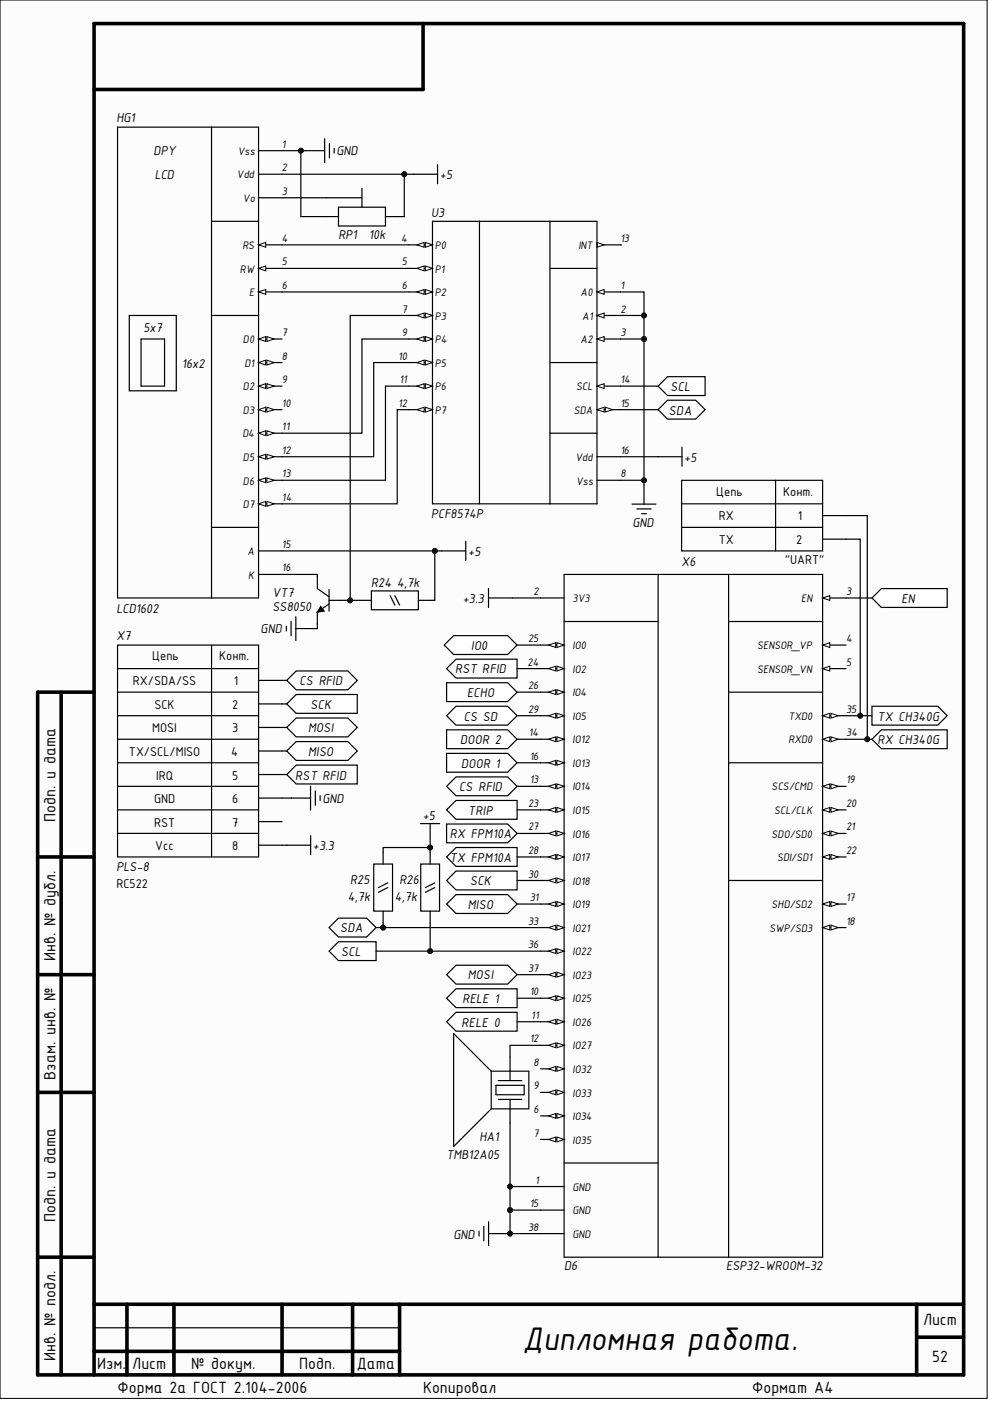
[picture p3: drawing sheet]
<svg xmlns="http://www.w3.org/2000/svg" width="210mm" height="297mm" viewBox="0 0 210 297" stroke-linecap="round" stroke-linejoin="round" font-family="sans-serif">
<path d="M0 0h209.3v296.5h-209.3z" fill-rule="evenodd" fill="#fcfcfc"/>
<path d="M0 0h209.3v296.5h-209.3z" fill="none" stroke="#000" stroke-width=".21"/>
<path d="M0 0h209.3v296.5h-209.3z" fill-rule="evenodd" fill="#fcfcfc"/>
<path d="M0 0h209.3v296.5h-209.3z" fill="none" stroke="#000" stroke-width=".21"/>
<g fill="none" stroke="#000" stroke-width=".76">
<path d="M89.7 5v14h-69.8M13 146.8v144.7M19.9 146.8h-11.9v144.7h196.3v-286.5h-184.4v286.5M8 181.7h11.9M8 206.6h11.9M8 231.6h11.9M8 266.5h11.9M19.9 276.5h184.4M26.9 276.5v15M36.9 276.5v15M59.8 276.5v15M74.8 276.5v15"/>
<path d="M84.7 276.5v15M194.3 276.5v15M19.9 286.5h64.8M194.3 283.5h10"/>
</g>
<path d="M54.8 31.9h5M54.8 36.9h5M54.8 41.9h5M54.8 51.9h5M19.9 281.5h64.8" fill="none" stroke="#000" stroke-width=".25"/>
<path d="M54.8 51.9l1.5-.5v1z" fill="#fbfbfb"/>
<path d="M54.8 51.9l1.5-.5v1z" fill="none" stroke="#000" stroke-width=".21"/>
<path d="M54.8 56.9h5" fill="none" stroke="#000" stroke-width=".25"/>
<path d="M54.8 56.9l1.5-.5v1z" fill="#fbfbfb"/>
<path d="M54.8 56.9l1.5-.5v1z" fill="none" stroke="#000" stroke-width=".21"/>
<path d="M54.8 61.9h5" fill="none" stroke="#000" stroke-width=".25"/>
<path d="M54.8 61.9l1.5-.5v1z" fill="#fbfbfb"/>
<path d="M54.8 61.9l1.5-.5v1z" fill="none" stroke="#000" stroke-width=".21"/>
<path d="M54.8 71.9h5" fill="none" stroke="#000" stroke-width=".25"/>
<path d="M54.8 71.9l1.5-.5v1z" fill="#fbfbfb"/>
<path d="M54.8 71.9l1.5-.5v1z" fill="none" stroke="#000" stroke-width=".21"/>
<path d="M56.6 71.4l1.5 .5-1.5 .5z" fill="#fbfbfb"/>
<path d="M56.6 71.4l1.5 .5-1.5 .5z" fill="none" stroke="#000" stroke-width=".21"/>
<path d="M54.8 76.9h5" fill="none" stroke="#000" stroke-width=".25"/>
<path d="M54.8 76.9l1.5-.5v1z" fill="#fbfbfb"/>
<path d="M54.8 76.9l1.5-.5v1z" fill="none" stroke="#000" stroke-width=".21"/>
<path d="M56.6 76.4l1.5 .5-1.5 .5z" fill="#fbfbfb"/>
<path d="M56.6 76.4l1.5 .5-1.5 .5z" fill="none" stroke="#000" stroke-width=".21"/>
<path d="M54.8 81.9h5" fill="none" stroke="#000" stroke-width=".25"/>
<path d="M54.8 81.9l1.5-.5v1z" fill="#fbfbfb"/>
<path d="M54.8 81.9l1.5-.5v1z" fill="none" stroke="#000" stroke-width=".21"/>
<path d="M56.6 81.4l1.5 .5-1.5 .5z" fill="#fbfbfb"/>
<path d="M56.6 81.4l1.5 .5-1.5 .5z" fill="none" stroke="#000" stroke-width=".21"/>
<path d="M54.8 86.9h5" fill="none" stroke="#000" stroke-width=".25"/>
<path d="M54.8 86.9l1.5-.6v1.1z" fill="#fbfbfb"/>
<path d="M54.8 86.9l1.5-.6v1.1z" fill="none" stroke="#000" stroke-width=".21"/>
<path d="M56.6 86.3l1.5 .6-1.5 .5z" fill="#fbfbfb"/>
<path d="M56.6 86.3l1.5 .6-1.5 .5z" fill="none" stroke="#000" stroke-width=".21"/>
<path d="M54.8 91.8h5" fill="none" stroke="#000" stroke-width=".25"/>
<path d="M54.8 91.8l1.5-.5v1.1z" fill="#fbfbfb"/>
<path d="M54.8 91.8l1.5-.5v1.1z" fill="none" stroke="#000" stroke-width=".21"/>
<path d="M56.6 91.3l1.5 .5-1.5 .6z" fill="#fbfbfb"/>
<path d="M56.6 91.3l1.5 .5-1.5 .6z" fill="none" stroke="#000" stroke-width=".21"/>
<path d="M54.8 96.8h5" fill="none" stroke="#000" stroke-width=".25"/>
<path d="M54.8 96.8l1.5-.5v1z" fill="#fbfbfb"/>
<path d="M54.8 96.8l1.5-.5v1z" fill="none" stroke="#000" stroke-width=".21"/>
<path d="M56.6 96.3l1.5 .5-1.5 .5z" fill="#fbfbfb"/>
<path d="M56.6 96.3l1.5 .5-1.5 .5z" fill="none" stroke="#000" stroke-width=".21"/>
<path d="M54.8 101.8h5" fill="none" stroke="#000" stroke-width=".25"/>
<path d="M54.8 101.8l1.5-.5v1z" fill="#fbfbfb"/>
<path d="M54.8 101.8l1.5-.5v1z" fill="none" stroke="#000" stroke-width=".21"/>
<path d="M56.6 101.3l1.5 .5-1.5 .5z" fill="#fbfbfb"/>
<path d="M56.6 101.3l1.5 .5-1.5 .5z" fill="none" stroke="#000" stroke-width=".21"/>
<path d="M54.8 106.8h5" fill="none" stroke="#000" stroke-width=".25"/>
<path d="M54.8 106.8l1.5-.5v1z" fill="#fbfbfb"/>
<path d="M54.8 106.8l1.5-.5v1z" fill="none" stroke="#000" stroke-width=".21"/>
<path d="M56.6 106.3l1.5 .5-1.5 .5z" fill="#fbfbfb"/>
<path d="M56.6 106.3l1.5 .5-1.5 .5z" fill="none" stroke="#000" stroke-width=".21"/>
<g fill="none" stroke="#000" stroke-width=".25">
<path d="M24.9 27h29.9v99.8h-29.9zM44.9 27v99.8M64.8 31.9h4M68.8 29.4v5.1M69.8 30.4v3.1M70.9 31.4v1.1M76.7 39.9v4M87.7 36.9h5.1M92.8 34.9v4.1M44.9 46.9h9.9M69.3 45.9h2.5M69.3 41.9h7.4"/>
<path d="M71.8 43.9h9.9v4h-9.9zM81.7 45.9h2.5M126.6 51.9h5M27.4 66.9h10v16h-10zM29.9 71.9h5v10h-5zM44.9 66.9h9.9M139.5 96.8h5.1M144.6 94.8v4.1M44.9 111.8h9.9M54.8 116.8h5M134 106.9h5.1M135 107.9h3.1"/>
<path d="M136 108.9h1M136.5 102.8v4.1M54.8 121.8h5"/>
</g>
<path d="M126.6 51.4l1.5 .5-1.5 .5z" fill="#fbfbfb"/>
<path d="M126.6 51.4l1.5 .5-1.5 .5z" fill="none" stroke="#000" stroke-width=".21"/>
<path d="M126.6 61.9h5" fill="none" stroke="#000" stroke-width=".25"/>
<path d="M126.6 61.9l1.5-.5v1z" fill="#fbfbfb"/>
<path d="M126.6 61.9l1.5-.5v1z" fill="none" stroke="#000" stroke-width=".21"/>
<path d="M126.6 66.9h5" fill="none" stroke="#000" stroke-width=".25"/>
<path d="M126.6 66.9l1.5-.5v1z" fill="#fbfbfb"/>
<path d="M126.6 66.9l1.5-.5v1z" fill="none" stroke="#000" stroke-width=".21"/>
<path d="M126.6 71.9h5" fill="none" stroke="#000" stroke-width=".25"/>
<path d="M126.6 71.9l1.5-.5v1z" fill="#fbfbfb"/>
<path d="M126.6 71.9l1.5-.5v1z" fill="none" stroke="#000" stroke-width=".21"/>
<path d="M126.6 81.9h5" fill="none" stroke="#000" stroke-width=".25"/>
<path d="M126.6 81.9l1.5-.5v1z" fill="#fbfbfb"/>
<path d="M126.6 81.9l1.5-.5v1z" fill="none" stroke="#000" stroke-width=".21"/>
<path d="M126.6 86.9h5" fill="none" stroke="#000" stroke-width=".25"/>
<path d="M126.6 86.9l1.5-.6v1.1z" fill="#fbfbfb"/>
<path d="M126.6 86.9l1.5-.6v1.1z" fill="none" stroke="#000" stroke-width=".21"/>
<path d="M128.3 86.3l1.6 .6-1.6 .5z" fill="#fbfbfb"/>
<path d="M128.3 86.3l1.6 .6-1.6 .5z" fill="none" stroke="#000" stroke-width=".21"/>
<path d="M86.7 51.9h5M91.7 46.9h34.9v59.9h-34.9zM101.7 46.9v59.9M116.6 46.9v59.9M116.6 56.9h10M116.6 76.9h10M116.6 91.8h10M126.6 96.8h5M126.6 101.8h5" fill="none" stroke="#000" stroke-width=".25"/>
<path d="M90.2 51.4l1.5 .5-1.5 .5z" fill="#fbfbfb"/>
<path d="M90.2 51.4l1.5 .5-1.5 .5z" fill="none" stroke="#000" stroke-width=".21"/>
<path d="M88.4 51.9l1.5-.5v1z" fill="#fbfbfb"/>
<path d="M88.4 51.9l1.5-.5v1z" fill="none" stroke="#000" stroke-width=".21"/>
<path d="M86.7 61.9h5" fill="none" stroke="#000" stroke-width=".25"/>
<path d="M90.2 61.4l1.5 .5-1.5 .5z" fill="#fbfbfb"/>
<path d="M90.2 61.4l1.5 .5-1.5 .5z" fill="none" stroke="#000" stroke-width=".21"/>
<path d="M88.4 61.9l1.5-.5v1z" fill="#fbfbfb"/>
<path d="M88.4 61.9l1.5-.5v1z" fill="none" stroke="#000" stroke-width=".21"/>
<path d="M86.7 66.9h5" fill="none" stroke="#000" stroke-width=".25"/>
<path d="M90.2 66.4l1.5 .5-1.5 .5z" fill="#fbfbfb"/>
<path d="M90.2 66.4l1.5 .5-1.5 .5z" fill="none" stroke="#000" stroke-width=".21"/>
<path d="M88.4 66.9l1.5-.5v1z" fill="#fbfbfb"/>
<path d="M88.4 66.9l1.5-.5v1z" fill="none" stroke="#000" stroke-width=".21"/>
<path d="M86.7 71.9h5" fill="none" stroke="#000" stroke-width=".25"/>
<path d="M90.2 71.4l1.5 .5-1.5 .5z" fill="#fbfbfb"/>
<path d="M90.2 71.4l1.5 .5-1.5 .5z" fill="none" stroke="#000" stroke-width=".21"/>
<path d="M88.4 71.9l1.5-.5v1z" fill="#fbfbfb"/>
<path d="M88.4 71.9l1.5-.5v1z" fill="none" stroke="#000" stroke-width=".21"/>
<path d="M86.7 76.9h5" fill="none" stroke="#000" stroke-width=".25"/>
<path d="M90.2 76.4l1.5 .5-1.5 .5z" fill="#fbfbfb"/>
<path d="M90.2 76.4l1.5 .5-1.5 .5z" fill="none" stroke="#000" stroke-width=".21"/>
<path d="M88.4 76.9l1.5-.5v1z" fill="#fbfbfb"/>
<path d="M88.4 76.9l1.5-.5v1z" fill="none" stroke="#000" stroke-width=".21"/>
<path d="M86.7 81.9h5" fill="none" stroke="#000" stroke-width=".25"/>
<path d="M90.2 81.4l1.5 .5-1.5 .5z" fill="#fbfbfb"/>
<path d="M90.2 81.4l1.5 .5-1.5 .5z" fill="none" stroke="#000" stroke-width=".21"/>
<path d="M88.4 81.9l1.5-.5v1z" fill="#fbfbfb"/>
<path d="M88.4 81.9l1.5-.5v1z" fill="none" stroke="#000" stroke-width=".21"/>
<path d="M86.7 86.9h5" fill="none" stroke="#000" stroke-width=".25"/>
<path d="M90.2 86.3l1.5 .6-1.5 .5z" fill="#fbfbfb"/>
<path d="M90.2 86.3l1.5 .6-1.5 .5z" fill="none" stroke="#000" stroke-width=".21"/>
<path d="M88.4 86.9l1.5-.6v1.1z" fill="#fbfbfb"/>
<path d="M88.4 86.9l1.5-.6v1.1z" fill="none" stroke="#000" stroke-width=".21"/>
<path d="M86.7 56.9h5" fill="none" stroke="#000" stroke-width=".25"/>
<path d="M90.2 56.4l1.5 .5-1.5 .5z" fill="#fbfbfb"/>
<path d="M90.2 56.4l1.5 .5-1.5 .5z" fill="none" stroke="#000" stroke-width=".21"/>
<path d="M88.4 56.9l1.5-.5v1z" fill="#fbfbfb"/>
<path d="M88.4 56.9l1.5-.5v1zM68 128.6l.8 1-1.6 .2z" fill="none" stroke="#000" stroke-width=".21"/>
<g fill="none" stroke="#000" stroke-width=".25">
<path d="M93.7 116.8h5.1M98.8 114.8v4M60.7 132.8v1M61.7 131.8v3M62.7 130.7v5.1M62.7 133.3h4.1M67.3 122.3v2.5l2.5 1.7M69.8 127.3h2.5M69.8 128l-2.5 1.8v2.5M69.8 125v4.6M76.2 127.3h2.5M78.7 125.3h10v4h-10z"/>
<path d="M82.7 126.3l1 2M83.7 126.3l1 2M88.7 127.3h2.5"/>
</g>
<path d="M68 128.6l.8 1-1.6 .2z" fill="#000"/>
<path d="M141.5 79.9h8v4h-8l-2-2z" fill-rule="evenodd" fill="#fefefe"/>
<path d="M141.5 79.9h8v4h-8l-2-2z" fill="none" stroke="#000" stroke-width=".25"/>
<path d="M141.5 84.9h6l2 2-2 2h-6l-2-2z" fill-rule="evenodd" fill="#fefefe"/>
<path d="M141.5 84.9h6l2 2-2 2h-6l-2-2zM114.6 256.6h5M114.6 251.6h5M114.6 241.6h5M114.6 261.6h5" fill="none" stroke="#000" stroke-width=".25"/>
<path d="M118.1 241.1l1.5 .5-1.5 .5z" fill="#fbfbfb"/>
<path d="M118.1 241.1l1.5 .5-1.5 .5z" fill="none" stroke="#000" stroke-width=".21"/>
<path d="M116.3 241.6l1.5-.5v1z" fill="#fbfbfb"/>
<path d="M116.3 241.6l1.5-.5v1z" fill="none" stroke="#000" stroke-width=".21"/>
<path d="M114.6 236.6h5" fill="none" stroke="#000" stroke-width=".25"/>
<path d="M118.1 236.1l1.5 .5-1.5 .5z" fill="#fbfbfb"/>
<path d="M118.1 236.1l1.5 .5-1.5 .5z" fill="none" stroke="#000" stroke-width=".21"/>
<path d="M116.3 236.6l1.5-.5v1z" fill="#fbfbfb"/>
<path d="M116.3 236.6l1.5-.5v1z" fill="none" stroke="#000" stroke-width=".21"/>
<path d="M114.6 231.6h5" fill="none" stroke="#000" stroke-width=".25"/>
<path d="M118.1 231.1l1.5 .5-1.5 .5z" fill="#fbfbfb"/>
<path d="M118.1 231.1l1.5 .5-1.5 .5z" fill="none" stroke="#000" stroke-width=".21"/>
<path d="M116.3 231.6l1.5-.5v1z" fill="#fbfbfb"/>
<path d="M116.3 231.6l1.5-.5v1z" fill="none" stroke="#000" stroke-width=".21"/>
<path d="M114.6 226.6h5" fill="none" stroke="#000" stroke-width=".25"/>
<path d="M118.1 226.1l1.5 .5-1.5 .5z" fill="#fbfbfb"/>
<path d="M118.1 226.1l1.5 .5-1.5 .5z" fill="none" stroke="#000" stroke-width=".21"/>
<path d="M116.3 226.6l1.5-.5v1z" fill="#fbfbfb"/>
<path d="M116.3 226.6l1.5-.5v1z" fill="none" stroke="#000" stroke-width=".21"/>
<path d="M114.6 221.6h5" fill="none" stroke="#000" stroke-width=".25"/>
<path d="M118.1 221.1l1.5 .5-1.5 .5z" fill="#fbfbfb"/>
<path d="M118.1 221.1l1.5 .5-1.5 .5z" fill="none" stroke="#000" stroke-width=".21"/>
<path d="M116.3 221.6l1.5-.5v1z" fill="#fbfbfb"/>
<path d="M116.3 221.6l1.5-.5v1z" fill="none" stroke="#000" stroke-width=".21"/>
<path d="M114.6 216.6h5" fill="none" stroke="#000" stroke-width=".25"/>
<path d="M118.1 216.1l1.5 .5-1.5 .5z" fill="#fbfbfb"/>
<path d="M118.1 216.1l1.5 .5-1.5 .5z" fill="none" stroke="#000" stroke-width=".21"/>
<path d="M116.3 216.6l1.5-.5v1z" fill="#fbfbfb"/>
<path d="M116.3 216.6l1.5-.5v1z" fill="none" stroke="#000" stroke-width=".21"/>
<path d="M114.6 211.6h5" fill="none" stroke="#000" stroke-width=".25"/>
<path d="M118.1 211.1l1.5 .5-1.5 .6z" fill="#fbfbfb"/>
<path d="M118.1 211.1l1.5 .5-1.5 .6z" fill="none" stroke="#000" stroke-width=".21"/>
<path d="M116.3 211.6l1.5-.5v1.1z" fill="#fbfbfb"/>
<path d="M116.3 211.6l1.5-.5v1.1z" fill="none" stroke="#000" stroke-width=".21"/>
<path d="M114.6 206.6h5" fill="none" stroke="#000" stroke-width=".25"/>
<path d="M118.1 206.1l1.5 .5-1.5 .6z" fill="#fbfbfb"/>
<path d="M118.1 206.1l1.5 .5-1.5 .6z" fill="none" stroke="#000" stroke-width=".21"/>
<path d="M116.3 206.6l1.5-.5v1.1z" fill="#fbfbfb"/>
<path d="M116.3 206.6l1.5-.5v1.1z" fill="none" stroke="#000" stroke-width=".21"/>
<path d="M114.6 201.7h5" fill="none" stroke="#000" stroke-width=".25"/>
<path d="M118.1 201.2l1.5 .5-1.5 .5z" fill="#fbfbfb"/>
<path d="M118.1 201.2l1.5 .5-1.5 .5z" fill="none" stroke="#000" stroke-width=".21"/>
<path d="M116.3 201.7l1.5-.5v1z" fill="#fbfbfb"/>
<path d="M116.3 201.7l1.5-.5v1z" fill="none" stroke="#000" stroke-width=".21"/>
<path d="M114.6 196.7h5" fill="none" stroke="#000" stroke-width=".25"/>
<path d="M118.1 196.2l1.5 .5-1.5 .5z" fill="#fbfbfb"/>
<path d="M118.1 196.2l1.5 .5-1.5 .5z" fill="none" stroke="#000" stroke-width=".21"/>
<path d="M116.3 196.7l1.5-.5v1z" fill="#fbfbfb"/>
<path d="M116.3 196.7l1.5-.5v1z" fill="none" stroke="#000" stroke-width=".21"/>
<path d="M114.6 191.7h5" fill="none" stroke="#000" stroke-width=".25"/>
<path d="M118.1 191.2l1.5 .5-1.5 .5z" fill="#fbfbfb"/>
<path d="M118.1 191.2l1.5 .5-1.5 .5z" fill="none" stroke="#000" stroke-width=".21"/>
<path d="M116.3 191.7l1.5-.5v1z" fill="#fbfbfb"/>
<path d="M116.3 191.7l1.5-.5v1z" fill="none" stroke="#000" stroke-width=".21"/>
<path d="M114.6 186.7h5" fill="none" stroke="#000" stroke-width=".25"/>
<path d="M118.1 186.2l1.5 .5-1.5 .5z" fill="#fbfbfb"/>
<path d="M118.1 186.2l1.5 .5-1.5 .5z" fill="none" stroke="#000" stroke-width=".21"/>
<path d="M116.3 186.7l1.5-.5v1z" fill="#fbfbfb"/>
<path d="M116.3 186.7l1.5-.5v1z" fill="none" stroke="#000" stroke-width=".21"/>
<path d="M114.6 181.7h5" fill="none" stroke="#000" stroke-width=".25"/>
<path d="M118.1 181.2l1.5 .5-1.5 .5z" fill="#fbfbfb"/>
<path d="M118.1 181.2l1.5 .5-1.5 .5z" fill="none" stroke="#000" stroke-width=".21"/>
<path d="M116.3 181.7l1.5-.5v1z" fill="#fbfbfb"/>
<path d="M116.3 181.7l1.5-.5v1z" fill="none" stroke="#000" stroke-width=".21"/>
<path d="M114.6 176.7h5" fill="none" stroke="#000" stroke-width=".25"/>
<path d="M118.1 176.2l1.5 .5-1.5 .5z" fill="#fbfbfb"/>
<path d="M118.1 176.2l1.5 .5-1.5 .5z" fill="none" stroke="#000" stroke-width=".21"/>
<path d="M116.3 176.7l1.5-.5v1z" fill="#fbfbfb"/>
<path d="M116.3 176.7l1.5-.5v1z" fill="none" stroke="#000" stroke-width=".21"/>
<path d="M114.6 171.7h5" fill="none" stroke="#000" stroke-width=".25"/>
<path d="M118.1 171.2l1.5 .5-1.5 .5z" fill="#fbfbfb"/>
<path d="M118.1 171.2l1.5 .5-1.5 .5z" fill="none" stroke="#000" stroke-width=".21"/>
<path d="M116.3 171.7l1.5-.5v1z" fill="#fbfbfb"/>
<path d="M116.3 171.7l1.5-.5v1z" fill="none" stroke="#000" stroke-width=".21"/>
<path d="M114.6 166.7h5" fill="none" stroke="#000" stroke-width=".25"/>
<path d="M118.1 166.2l1.5 .5-1.5 .5z" fill="#fbfbfb"/>
<path d="M118.1 166.2l1.5 .5-1.5 .5z" fill="none" stroke="#000" stroke-width=".21"/>
<path d="M116.3 166.7l1.5-.5v1z" fill="#fbfbfb"/>
<path d="M116.3 166.7l1.5-.5v1z" fill="none" stroke="#000" stroke-width=".21"/>
<path d="M114.6 161.7h5" fill="none" stroke="#000" stroke-width=".25"/>
<path d="M118.1 161.2l1.5 .5-1.5 .5z" fill="#fbfbfb"/>
<path d="M118.1 161.2l1.5 .5-1.5 .5z" fill="none" stroke="#000" stroke-width=".21"/>
<path d="M116.3 161.7l1.5-.5v1z" fill="#fbfbfb"/>
<path d="M116.3 161.7l1.5-.5v1z" fill="none" stroke="#000" stroke-width=".21"/>
<path d="M114.6 156.7h5" fill="none" stroke="#000" stroke-width=".25"/>
<path d="M118.1 156.2l1.5 .5-1.5 .5z" fill="#fbfbfb"/>
<path d="M118.1 156.2l1.5 .5-1.5 .5z" fill="none" stroke="#000" stroke-width=".21"/>
<path d="M116.3 156.7l1.5-.5v1z" fill="#fbfbfb"/>
<path d="M116.3 156.7l1.5-.5v1z" fill="none" stroke="#000" stroke-width=".21"/>
<path d="M114.6 151.7h5" fill="none" stroke="#000" stroke-width=".25"/>
<path d="M118.1 151.2l1.5 .5-1.5 .5z" fill="#fbfbfb"/>
<path d="M118.1 151.2l1.5 .5-1.5 .5z" fill="none" stroke="#000" stroke-width=".21"/>
<path d="M116.3 151.7l1.5-.5v1z" fill="#fbfbfb"/>
<path d="M116.3 151.7l1.5-.5v1z" fill="none" stroke="#000" stroke-width=".21"/>
<path d="M114.6 146.8h5" fill="none" stroke="#000" stroke-width=".25"/>
<path d="M118.1 146.2l1.5 .6-1.5 .5z" fill="#fbfbfb"/>
<path d="M118.1 146.2l1.5 .6-1.5 .5z" fill="none" stroke="#000" stroke-width=".21"/>
<path d="M116.3 146.8l1.5-.6v1.1z" fill="#fbfbfb"/>
<path d="M116.3 146.8l1.5-.6v1.1z" fill="none" stroke="#000" stroke-width=".21"/>
<path d="M114.6 141.8h5" fill="none" stroke="#000" stroke-width=".25"/>
<path d="M118.1 141.3l1.5 .5-1.5 .5z" fill="#fbfbfb"/>
<path d="M118.1 141.3l1.5 .5-1.5 .5z" fill="none" stroke="#000" stroke-width=".21"/>
<path d="M116.3 141.8l1.5-.5v1z" fill="#fbfbfb"/>
<path d="M116.3 141.8l1.5-.5v1z" fill="none" stroke="#000" stroke-width=".21"/>
<path d="M114.6 136.8h5" fill="none" stroke="#000" stroke-width=".25"/>
<path d="M118.1 136.3l1.5 .5-1.5 .5z" fill="#fbfbfb"/>
<path d="M118.1 136.3l1.5 .5-1.5 .5z" fill="none" stroke="#000" stroke-width=".21"/>
<path d="M116.3 136.8l1.5-.5v1z" fill="#fbfbfb"/>
<path d="M116.3 136.8l1.5-.5v1z" fill="none" stroke="#000" stroke-width=".21"/>
<path d="M114.6 126.8h5M174.4 196.7h5" fill="none" stroke="#000" stroke-width=".25"/>
<path d="M174.4 196.7l1.5-.5v1z" fill="#fbfbfb"/>
<path d="M174.4 196.7l1.5-.5v1z" fill="none" stroke="#000" stroke-width=".21"/>
<path d="M176.2 196.2l1.5 .5-1.5 .5z" fill="#fbfbfb"/>
<path d="M176.2 196.2l1.5 .5-1.5 .5z" fill="none" stroke="#000" stroke-width=".21"/>
<path d="M174.4 191.7h5" fill="none" stroke="#000" stroke-width=".25"/>
<path d="M174.4 191.7l1.5-.5v1z" fill="#fbfbfb"/>
<path d="M174.4 191.7l1.5-.5v1z" fill="none" stroke="#000" stroke-width=".21"/>
<path d="M176.2 191.2l1.5 .5-1.5 .5z" fill="#fbfbfb"/>
<path d="M176.2 191.2l1.5 .5-1.5 .5z" fill="none" stroke="#000" stroke-width=".21"/>
<path d="M174.4 181.7h5" fill="none" stroke="#000" stroke-width=".25"/>
<path d="M174.4 181.7l1.5-.5v1z" fill="#fbfbfb"/>
<path d="M174.4 181.7l1.5-.5v1z" fill="none" stroke="#000" stroke-width=".21"/>
<path d="M176.2 181.2l1.5 .5-1.5 .5z" fill="#fbfbfb"/>
<path d="M176.2 181.2l1.5 .5-1.5 .5z" fill="none" stroke="#000" stroke-width=".21"/>
<path d="M174.4 176.7h5" fill="none" stroke="#000" stroke-width=".25"/>
<path d="M174.4 176.7l1.5-.5v1z" fill="#fbfbfb"/>
<path d="M174.4 176.7l1.5-.5v1z" fill="none" stroke="#000" stroke-width=".21"/>
<path d="M176.2 176.2l1.5 .5-1.5 .5z" fill="#fbfbfb"/>
<path d="M176.2 176.2l1.5 .5-1.5 .5z" fill="none" stroke="#000" stroke-width=".21"/>
<path d="M174.4 166.7h5" fill="none" stroke="#000" stroke-width=".25"/>
<path d="M174.4 166.7l1.5-.5v1z" fill="#fbfbfb"/>
<path d="M174.4 166.7l1.5-.5v1z" fill="none" stroke="#000" stroke-width=".21"/>
<path d="M176.2 166.2l1.5 .5-1.5 .5z" fill="#fbfbfb"/>
<path d="M176.2 166.2l1.5 .5-1.5 .5z" fill="none" stroke="#000" stroke-width=".21"/>
<path d="M174.4 156.7h5" fill="none" stroke="#000" stroke-width=".25"/>
<path d="M174.4 156.7l1.5-.5v1z" fill="#fbfbfb"/>
<path d="M174.4 156.7l1.5-.5v1z" fill="none" stroke="#000" stroke-width=".21"/>
<path d="M176.2 156.2l1.5 .5-1.5 .5z" fill="#fbfbfb"/>
<path d="M176.2 156.2l1.5 .5-1.5 .5z" fill="none" stroke="#000" stroke-width=".21"/>
<path d="M174.4 151.7h5" fill="none" stroke="#000" stroke-width=".25"/>
<path d="M174.4 151.7l1.5-.5v1z" fill="#fbfbfb"/>
<path d="M174.4 151.7l1.5-.5v1z" fill="none" stroke="#000" stroke-width=".21"/>
<path d="M176.2 151.2l1.5 .5-1.5 .5z" fill="#fbfbfb"/>
<path d="M176.2 151.2l1.5 .5-1.5 .5z" fill="none" stroke="#000" stroke-width=".21"/>
<path d="M174.4 141.8h5" fill="none" stroke="#000" stroke-width=".25"/>
<path d="M174.4 141.8l1.5-.5v1z" fill="#fbfbfb"/>
<path d="M174.4 141.8l1.5-.5v1z" fill="none" stroke="#000" stroke-width=".21"/>
<path d="M174.4 136.8h5" fill="none" stroke="#000" stroke-width=".25"/>
<path d="M174.4 136.8l1.5-.5v1z" fill="#fbfbfb"/>
<path d="M174.4 136.8l1.5-.5v1z" fill="none" stroke="#000" stroke-width=".21"/>
<path d="M174.4 126.8h5" fill="none" stroke="#000" stroke-width=".25"/>
<path d="M174.4 126.8l1.5-.5v1z" fill="#fbfbfb"/>
<path d="M174.4 126.8l1.5-.5v1z" fill="none" stroke="#000" stroke-width=".21"/>
<path d="M119.6 131.8h19.9M119.6 121.8h54.8v144.7h-54.8zM139.5 121.8v144.7M154.5 121.8v144.7M154.5 131.8h19.9M154.5 146.8h19.9M154.5 161.7h19.9M174.4 171.7h5M154.5 186.7h19.9M119.6 246.6h19.9" fill="none" stroke="#000" stroke-width=".25"/>
<path d="M174.4 171.7l1.5-.5v1z" fill="#fbfbfb"/>
<path d="M174.4 171.7l1.5-.5v1z" fill="none" stroke="#000" stroke-width=".21"/>
<path d="M176.2 171.2l1.5 .5-1.5 .5z" fill="#fbfbfb"/>
<path d="M176.2 171.2l1.5 .5-1.5 .5z" fill="none" stroke="#000" stroke-width=".21"/>
<g fill="none" stroke="#000" stroke-width=".25">
<path d="M103.6 124.8v4M103.6 126.8h5M104.2 227.1h7.9v8h-7.9zM104.2 227.1l-8-8v24l8-8M105.2 230.1h5.9v2h-5.9zM105.6 229.1h5M105.6 233.1h5M108.1 224.1v5M108.1 233.1v5M103.6 259v5.1M101.6 261v1.1M102.6 260v3.1"/>
<path d="M103.6 261.6h4"/>
</g>
<path d="M96.2 134.8h11.4l2 2-2 2h-11.4l-2-2z" fill-rule="evenodd" fill="#fefefe"/>
<path d="M96.2 134.8h11.4l2 2-2 2h-11.4l-2-2z" fill="none" stroke="#000" stroke-width=".25"/>
<path d="M186.9 124.8h13.9v4h-13.9l-2-2z" fill-rule="evenodd" fill="#fefefe"/>
<path d="M186.9 124.8h13.9v4h-13.9l-2-2z" fill="none" stroke="#000" stroke-width=".25"/>
<path d="M184.9 149.7h13.9l2 2-2 2h-13.9z" fill-rule="evenodd" fill="#fefefe"/>
<path d="M184.9 149.7h13.9l2 2-2 2h-13.9z" fill="none" stroke="#000" stroke-width=".25"/>
<path d="M186.9 154.7h13.9v4h-13.9l-2-2z" fill-rule="evenodd" fill="#fefefe"/>
<g fill="none" stroke="#000" stroke-width=".25">
<path d="M144.5 101.8h29.9v15h-29.9zM144.5 106.8h29.9M144.5 111.8h29.9M164.4 101.8v15M174.4 109.3h5M174.4 114.3h5M24.9 136.8h29.9v44.9h-29.9zM44.9 136.8v44.9M24.9 141.8h29.9M24.9 146.8h29.9M24.9 151.7h29.9M24.9 156.7h29.9"/>
<path d="M54.8 144.3h5M54.8 149.2h5M54.8 154.2h5M54.8 159.2h5M186.9 154.7h13.9v4h-13.9l-2-2zM24.9 161.7h29.9M24.9 166.7h29.9M24.9 171.7h29.9M24.9 176.7h29.9M54.8 164.2h5M54.8 169.2h5M54.8 174.2h5"/>
<path d="M54.8 179.2h5"/>
</g>
<path d="M62.8 157.2h11l1.9 2-1.9 2h-11l-2-2z" fill-rule="evenodd" fill="#fefefe"/>
<path d="M62.8 157.2h11l1.9 2-1.9 2h-11l-2-2z" fill="none" stroke="#000" stroke-width=".25"/>
<path d="M62.8 147.3h12.9v3.9h-12.9l-2-2z" fill-rule="evenodd" fill="#fefefe"/>
<path d="M62.8 147.3h12.9v3.9h-12.9l-2-2z" fill="none" stroke="#000" stroke-width=".25"/>
<path d="M62.8 152.2h11l1.9 2-1.9 2h-11l-2-2z" fill-rule="evenodd" fill="#fefefe"/>
<path d="M62.8 152.2h11l1.9 2-1.9 2h-11l-2-2z" fill="none" stroke="#000" stroke-width=".25"/>
<path d="M62.8 142.3h11l1.9 2-1.9 2h-11l-2-2z" fill-rule="evenodd" fill="#fefefe"/>
<path d="M62.8 142.3h11l1.9 2-1.9 2h-11l-2-2zM60.8 179.2h5.1M61.8 169.2h4M65.8 166.7v5M65.9 177.2v4M66.9 167.7v3M67.9 168.7v1" fill="none" stroke="#000" stroke-width=".25"/>
<path d="M62.8 162.2h12.9v4h-12.9l-2-2z" fill-rule="evenodd" fill="#fefefe"/>
<path d="M62.8 162.2h12.9v4h-12.9l-2-2z" fill="none" stroke="#000" stroke-width=".25"/>
<path d="M96.7 139.8h12.9v4h-12.9l-2-2z" fill-rule="evenodd" fill="#fefefe"/>
<path d="M96.7 139.8h12.9v4h-12.9l-2-2z" fill="none" stroke="#000" stroke-width=".25"/>
<path d="M96.7 179.7h12.9v4h-12.9l-2-2z" fill-rule="evenodd" fill="#fefefe"/>
<path d="M96.7 179.7h12.9v4h-12.9l-2-2z" fill="none" stroke="#000" stroke-width=".25"/>
<path d="M94.7 174.7h12.9l2 2-2 2h-12.9z" fill-rule="evenodd" fill="#fefefe"/>
<path d="M94.7 174.7h12.9l2 2-2 2h-12.9z" fill="none" stroke="#000" stroke-width=".25"/>
<path d="M94.7 144.8h12.9l2 2-2 1.9h-12.9z" fill-rule="evenodd" fill="#fefefe"/>
<path d="M94.7 144.8h12.9l2 2-2 1.9h-12.9z" fill="none" stroke="#000" stroke-width=".25"/>
<path d="M96.7 169.7h12.9v4h-12.9l-2-2z" fill-rule="evenodd" fill="#fefefe"/>
<path d="M96.7 169.7h12.9v4h-12.9l-2-2z" fill="none" stroke="#000" stroke-width=".25"/>
<path d="M96.7 149.7h10.9l2 2-2 2h-10.9l-2-2z" fill-rule="evenodd" fill="#fefefe"/>
<path d="M96.7 149.7h10.9l2 2-2 2h-10.9l-2-2z" fill="none" stroke="#000" stroke-width=".25"/>
<path d="M96.7 214.6h12.9v4h-12.9l-2-2z" fill-rule="evenodd" fill="#fefefe"/>
<path d="M96.7 214.6h12.9v4h-12.9l-2-2z" fill="none" stroke="#000" stroke-width=".25"/>
<path d="M96.7 209.6h12.9v4h-12.9l-2-2z" fill-rule="evenodd" fill="#fefefe"/>
<path d="M96.7 209.6h12.9v4h-12.9l-2-2z" fill="none" stroke="#000" stroke-width=".25"/>
<path d="M94.7 154.7h12.9l2 2-2 2h-12.9z" fill-rule="evenodd" fill="#fefefe"/>
<path d="M94.7 154.7h12.9l2 2-2 2h-12.9z" fill="none" stroke="#000" stroke-width=".25"/>
<path d="M94.7 159.7h12.9l2 2-2 2h-12.9z" fill-rule="evenodd" fill="#fefefe"/>
<path d="M94.7 159.7h12.9l2 2-2 2h-12.9z" fill="none" stroke="#000" stroke-width=".25"/>
<path d="M96.7 164.7h10.9l2 2-2 2h-10.9l-2-2z" fill-rule="evenodd" fill="#fefefe"/>
<path d="M96.7 164.7h10.9l2 2-2 2h-10.9l-2-2z" fill="none" stroke="#000" stroke-width=".25"/>
<path d="M96.7 184.7h12.9v4h-12.9l-2-2z" fill-rule="evenodd" fill="#fefefe"/>
<path d="M96.7 184.7h12.9v4h-12.9l-2-2z" fill="none" stroke="#000" stroke-width=".25"/>
<path d="M96.7 189.7h10.9l2 2-2 2h-10.9l-2-2z" fill-rule="evenodd" fill="#fefefe"/>
<path d="M79.2 183.2h4v10h-4zM81.2 180.7v2.5M81.2 193.2v2.5M82.2 187.2l-2 1M82.2 188.2l-2 1M89.2 183.2h4v10h-4zM91.2 180.7v2.5M91.2 193.2v2.5M92.2 187.2l-2 1M92.2 188.2l-2 1M96.7 189.7h10.9l2 2-2 2h-10.9l-2-2z" fill="none" stroke="#000" stroke-width=".25"/>
<path d="M71.8 199.7h7.9v4h-7.9l-2-2z" fill-rule="evenodd" fill="#fefefe"/>
<path d="M71.8 199.7h7.9v4h-7.9l-2-2z" fill="none" stroke="#000" stroke-width=".25"/>
<path d="M71.8 194.7h5.9l2 2-2 2h-5.9l-2-2z" fill-rule="evenodd" fill="#fefefe"/>
<path d="M71.8 194.7h5.9l2 2-2 2h-5.9l-2-2z" fill="none" stroke="#000" stroke-width=".25"/>
<path d="M96.7 204.6h10.9l2 2-2 2h-10.9l-2-2z" fill-rule="evenodd" fill="#fefefe"/>
<path d="M89.2 174.6h4M91.2 174.6v5.1M96.7 204.6h10.9l2 2-2 2h-10.9l-2-2z" fill="none" stroke="#000" stroke-width=".25"/>
<circle cx="91.2" cy="179.7" r=".51" fill="#0e0e0e"/>
<circle cx="91.2" cy="179.7" r=".51" fill="none" stroke="#0e0e0e" stroke-width=".21"/>
<path d="M136.5 71.9v29.9" fill="none" stroke="#000" stroke-width=".25"/>
<circle cx="136.5" cy="101.8" r=".51" fill="#0e0e0e"/>
<circle cx="136.5" cy="101.8" r=".51" fill="none" stroke="#0e0e0e" stroke-width=".21"/>
<circle cx="136.5" cy="71.9" r=".51" fill="#0e0e0e"/>
<circle cx="136.5" cy="71.9" r=".51" fill="none" stroke="#0e0e0e" stroke-width=".21"/>
<path d="M59.8 116.8h33.9M59.8 121.8h7.5v.5M59.8 159.2h1M59.8 154.2h1M59.8 149.2h1M59.8 144.3h1M59.8 179.2h1M59.8 169.2h2M59.8 164.2h1" fill="none" stroke="#000" stroke-width=".25"/>
<circle cx="92.2" cy="116.8" r=".51" fill="#0e0e0e"/>
<circle cx="92.2" cy="116.8" r=".51" fill="none" stroke="#0e0e0e" stroke-width=".21"/>
<path d="M59.8 36.9h25.9v9h-1.5M59.8 56.9h26.9M59.8 51.9h26.9M59.8 41.9h9.5M59.8 61.9h26.9M86.7 76.9h-7.5v19.9h-19.4M86.7 71.9h-10v19.9h-16.9M86.7 86.9h-2.5v19.9h-24.4M86.7 81.9h-5v19.9h-21.9" fill="none" stroke="#000" stroke-width=".25"/>
<circle cx="85.7" cy="36.9" r=".51" fill="#0e0e0e"/>
<circle cx="85.7" cy="36.9" r=".51" fill="none" stroke="#0e0e0e" stroke-width=".21"/>
<path d="M59.8 31.9h5" fill="none" stroke="#000" stroke-width=".25"/>
<circle cx="63.8" cy="31.9" r=".51" fill="#0e0e0e"/>
<circle cx="63.8" cy="31.9" r=".51" fill="none" stroke="#0e0e0e" stroke-width=".21"/>
<path d="M63.8 31.9v14h5.5" fill="none" stroke="#000" stroke-width=".25"/>
<circle cx="63.8" cy="31.9" r=".51" fill="#0e0e0e"/>
<circle cx="63.8" cy="31.9" r=".51" fill="none" stroke="#0e0e0e" stroke-width=".21"/>
<path d="M86.7 66.9h-12.4v60.4h-2M67.3 132.3v1h-.5" fill="none" stroke="#000" stroke-width=".25"/>
<circle cx="74.3" cy="127.3" r=".51" fill="#0e0e0e"/>
<circle cx="74.3" cy="127.3" r=".51" fill="none" stroke="#0e0e0e" stroke-width=".21"/>
<path d="M74.3 127.3h1.9" fill="none" stroke="#000" stroke-width=".25"/>
<circle cx="74.3" cy="127.3" r=".51" fill="#0e0e0e"/>
<circle cx="74.3" cy="127.3" r=".51" fill="none" stroke="#0e0e0e" stroke-width=".21"/>
<path d="M79.7 201.7h34.9" fill="none" stroke="#000" stroke-width=".25"/>
<circle cx="91.2" cy="201.7" r=".51" fill="#0e0e0e"/>
<circle cx="91.2" cy="201.7" r=".51" fill="none" stroke="#0e0e0e" stroke-width=".21"/>
<path d="M79.7 196.7h1.5" fill="none" stroke="#000" stroke-width=".25"/>
<circle cx="81.2" cy="196.7" r=".51" fill="#0e0e0e"/>
<circle cx="81.2" cy="196.7" r=".51" fill="none" stroke="#0e0e0e" stroke-width=".21"/>
<path d="M81.2 195.7v1h33.4" fill="none" stroke="#000" stroke-width=".25"/>
<circle cx="81.2" cy="196.7" r=".51" fill="#0e0e0e"/>
<circle cx="81.2" cy="196.7" r=".51" fill="none" stroke="#0e0e0e" stroke-width=".21"/>
<path d="M81.2 180.7v-1h10v1" fill="none" stroke="#000" stroke-width=".25"/>
<circle cx="91.2" cy="179.7" r=".51" fill="#0e0e0e"/>
<circle cx="91.2" cy="179.7" r=".51" fill="none" stroke="#0e0e0e" stroke-width=".21"/>
<path d="M85.7 36.9h2" fill="none" stroke="#000" stroke-width=".25"/>
<circle cx="85.7" cy="36.9" r=".51" fill="#0e0e0e"/>
<circle cx="85.7" cy="36.9" r=".51" fill="none" stroke="#0e0e0e" stroke-width=".21"/>
<path d="M92.2 116.8v10.5h-1" fill="none" stroke="#000" stroke-width=".25"/>
<circle cx="92.2" cy="116.8" r=".51" fill="#0e0e0e"/>
<circle cx="92.2" cy="116.8" r=".51" fill="none" stroke="#0e0e0e" stroke-width=".21"/>
<path d="M108.1 251.6v5h6.5" fill="none" stroke="#000" stroke-width=".25"/>
<circle cx="108.1" cy="256.6" r=".51" fill="#0e0e0e"/>
<circle cx="108.1" cy="256.6" r=".51" fill="none" stroke="#0e0e0e" stroke-width=".21"/>
<circle cx="108.1" cy="251.6" r=".51" fill="#0e0e0e"/>
<circle cx="108.1" cy="251.6" r=".51" fill="none" stroke="#0e0e0e" stroke-width=".21"/>
<path d="M108.1 238.1v13.5h6.5" fill="none" stroke="#000" stroke-width=".25"/>
<circle cx="108.1" cy="251.6" r=".51" fill="#0e0e0e"/>
<circle cx="108.1" cy="251.6" r=".51" fill="none" stroke="#0e0e0e" stroke-width=".21"/>
<g fill="none" stroke="#000" stroke-width=".25">
<path d="M131.6 101.8h4.9v1M108.6 126.8h6M109.6 136.8h5M109.6 156.7h5M109.6 151.7h5M109.6 146.8h5M109.6 141.8h5M109.6 171.7h5M109.6 166.7h5M109.6 161.7h5M109.6 176.7h5M109.6 191.7h5"/>
<path d="M109.6 186.7h5M109.6 181.7h5M109.6 216.6h5M109.6 211.6h5M109.6 206.6h5M114.6 221.6h-6.5v2.5"/>
</g>
<circle cx="136.5" cy="101.8" r=".51" fill="#0e0e0e"/>
<circle cx="136.5" cy="101.8" r=".51" fill="none" stroke="#0e0e0e" stroke-width=".21"/>
<path d="M136.5 66.9v5h-4.9M131.6 96.8h7.9M131.6 86.9h7.9M131.6 81.9h7.9" fill="none" stroke="#000" stroke-width=".25"/>
<circle cx="136.5" cy="71.9" r=".51" fill="#0e0e0e"/>
<circle cx="136.5" cy="71.9" r=".51" fill="none" stroke="#0e0e0e" stroke-width=".21"/>
<circle cx="136.5" cy="66.9" r=".51" fill="#0e0e0e"/>
<circle cx="136.5" cy="66.9" r=".51" fill="none" stroke="#0e0e0e" stroke-width=".21"/>
<path d="M131.6 61.9h4.9v5h-4.9" fill="none" stroke="#000" stroke-width=".25"/>
<circle cx="136.5" cy="66.9" r=".51" fill="#0e0e0e"/>
<circle cx="136.5" cy="66.9" r=".51" fill="none" stroke="#0e0e0e" stroke-width=".21"/>
<path d="M179.4 156.7h5.5" fill="none" stroke="#000" stroke-width=".25"/>
<circle cx="183.9" cy="156.7" r=".51" fill="#0e0e0e"/>
<circle cx="183.9" cy="156.7" r=".51" fill="none" stroke="#0e0e0e" stroke-width=".21"/>
<path d="M179.4 151.7h5.5" fill="none" stroke="#000" stroke-width=".25"/>
<circle cx="182.4" cy="151.7" r=".51" fill="#0e0e0e"/>
<circle cx="182.4" cy="151.7" r=".51" fill="none" stroke="#0e0e0e" stroke-width=".21"/>
<path d="M179.4 114.3h3v37.4M179.4 126.8h5.5" fill="none" stroke="#000" stroke-width=".25"/>
<circle cx="182.4" cy="151.7" r=".51" fill="#0e0e0e"/>
<circle cx="182.4" cy="151.7" r=".51" fill="none" stroke="#0e0e0e" stroke-width=".21"/>
<path d="M179.4 109.3h4.5v47.4" fill="none" stroke="#000" stroke-width=".25"/>
<circle cx="183.9" cy="156.7" r=".51" fill="#0e0e0e"/>
<circle cx="183.9" cy="156.7" r=".51" fill="none" stroke="#0e0e0e" stroke-width=".21"/>
<path d="M91.2 195.7v6" fill="none" stroke="#000" stroke-width=".25"/>
<circle cx="91.2" cy="201.7" r=".51" fill="#0e0e0e"/>
<circle cx="91.2" cy="201.7" r=".51" fill="none" stroke="#0e0e0e" stroke-width=".21"/>
<path d="M131.6 51.9h.1M108.1 256.6v5" fill="none" stroke="#000" stroke-width=".25"/>
<circle cx="108.1" cy="261.6" r=".51" fill="#0e0e0e"/>
<circle cx="108.1" cy="261.6" r=".51" fill="none" stroke="#0e0e0e" stroke-width=".21"/>
<circle cx="108.1" cy="256.6" r=".51" fill="#0e0e0e"/>
<circle cx="108.1" cy="256.6" r=".51" fill="none" stroke="#0e0e0e" stroke-width=".21"/>
<path d="M107.6 261.6h7" fill="none" stroke="#000" stroke-width=".25"/>
<circle cx="108.1" cy="261.6" r=".51" fill="#0e0e0e"/>
<circle cx="108.1" cy="261.6" r=".51" fill="none" stroke="#0e0e0e" stroke-width=".21"/>
<text font-size="7.5" x="110.9" y="286.2">Дипломная работа.</text>
<g font-size="3.7">
<text x="11.8" y="174.2" transform="rotate(-90 11.8 174.2)">Подп. и дата</text>
<text x="11.8" y="203.8" transform="rotate(-90 11.8 203.8)">Инв. № дубл.</text>
<text x="11.8" y="228.9" transform="rotate(-90 11.8 228.9)">Взам. инв. №</text>
<text x="11.8" y="259" transform="rotate(-90 11.8 259)">Подп. и дата</text>
<text x="195.7" y="280.9">Лист</text>
<text x="11.8" y="288.6" transform="rotate(-90 11.8 288.6)">Инв. № подл.</text>
<text x="20.6" y="290.3">Изм.</text>
<text x="28.1" y="290.3">Лист</text>
<text x="40.5" y="290.3">№ докум.</text>
<text x="63.5" y="290.3">Подп.</text>
<text x="75.6" y="290.3">Дата</text>
<text x="197.7" y="288.8">52</text>
<text x="24.9" y="295.3">Форма 2а ГОСТ 2.104-2006</text>
<text x="89.7" y="295.3">Копировал</text>
<text x="159.5" y="295.3">Формат А4</text>
</g>
<g font-size="3">
<text x="24.7" y="25.9">HG1</text>
<text x="32.6" y="33">DPY</text>
<text x="71.3" y="33">GND</text>
<text x="32.8" y="38">LCD</text>
<text x="93.3" y="38">+5</text>
<text x="91.4" y="45.9">U3</text>
<text x="71.8" y="50.7">RP1</text>
<text x="78.2" y="50.7">10k</text>
<text x="30.4" y="70.4">5x7</text>
<text x="38.5" y="77.9">16x2</text>
<text x="142.1" y="82.9">SCL</text>
<text x="141.8" y="87.9">SDA</text>
<text x="145.1" y="97.9">+5</text>
<text x="91.4" y="109.9">PCF8574P</text>
<text x="134.1" y="111.7">GND</text>
<text x="99.3" y="117.8">+5</text>
<text x="78.7" y="124.5">R24</text>
<text x="84.2" y="124.5">4,7k</text>
<text x="144.5" y="120.1">X6</text>
<text x="24.7" y="129.9">LCD1602</text>
<text x="57.8" y="126.5">VT7</text>
<text x="57.8" y="129.5">SS8050</text>
<text x="98.1" y="127.8">+3.3</text>
<text x="191.2" y="127.8">EN</text>
<text x="24.7" y="135.8">X7</text>
<text x="55.3" y="134.3">GND</text>
<text x="99.9" y="137.8">IO0</text>
<text x="96.5" y="142.8">RST RFID</text>
<text x="63.5" y="145.3">CS RFID</text>
<text x="99" y="147.8">ECHO</text>
<text x="65.3" y="155.3">MOSI</text>
<text x="65.8" y="150.3">SCK</text>
<text x="98.3" y="152.8">CS SD</text>
<text x="186" y="152.8">TX CH340G</text>
<text x="65.3" y="160.2">MISO</text>
<text x="97.6" y="157.8">DOOR 2</text>
<text x="186" y="157.8">RX CH340G</text>
<text x="62.6" y="165.3">RST RFID</text>
<text x="97.4" y="167.8">CS RFID</text>
<text x="97.7" y="162.7">DOOR 1</text>
<text x="68.4" y="170.3">GND</text>
<text x="89.6" y="173.9">+5</text>
<text x="99.3" y="172.8">TRIP</text>
<text x="95.3" y="177.7">RX FPM10A</text>
<text x="24.7" y="184.8">PLS-8</text>
<text x="66.4" y="180.2">+3.3</text>
<text x="95.3" y="182.7">TX FPM10A</text>
<text x="73.7" y="190.9">4,7k</text>
<text x="74.3" y="187.4">R25</text>
<text x="83.7" y="190.9">4,7k</text>
<text x="84.7" y="187.4">R26</text>
<text x="99.7" y="187.7">SCK</text>
<text x="72.1" y="197.7">SDA</text>
<text x="99.2" y="192.7">MISO</text>
<text x="72.4" y="202.7">SCL</text>
<text x="99.2" y="207.7">MOSI</text>
<text x="98" y="212.7">RELE 1</text>
<text x="97.9" y="217.7">RELE 0</text>
<text x="94.7" y="245.8">TMB12A05</text>
<text x="101.7" y="241.8">HA1</text>
<text x="96.1" y="262.6">GND</text>
<text x="119.6" y="269.3">D6</text>
<text x="154" y="269.3">ESP32-WROOM-32</text>
</g>
<g font-size="2.9">
<text x="151.9" y="105.1">Цепь</text>
<text x="166.1" y="105.1">Конт.</text>
<text x="152.4" y="110.3">RX</text>
<text x="169.2" y="110.3">1</text>
<text x="152.4" y="115.3">TX</text>
<text x="166.4" y="119.6">&quot;UART&quot;</text>
<text x="168.8" y="115.3">2</text>
<text x="32.3" y="140">Цепь</text>
<text x="46.5" y="140">Конт.</text>
<text x="28.2" y="145.3">RX/SDA/SS</text>
<text x="49.6" y="145.3">1</text>
<text x="32.3" y="155.3">MOSI</text>
<text x="32.7" y="150.3">SCK</text>
<text x="49.2" y="150.3">2</text>
<text x="49.2" y="155.3">3</text>
<text x="27.3" y="160.2">TX/SCL/MISO</text>
<text x="49" y="160.2">4</text>
<text x="33.1" y="165.3">IRQ</text>
<text x="49.2" y="165.3">5</text>
<text x="32.7" y="170.3">GND</text>
<text x="49.2" y="170.3">6</text>
<text x="32.7" y="175.2">RST</text>
<text x="49.2" y="175.2">7</text>
<text x="32.9" y="180.2">Vcc</text>
<text x="49.2" y="180.2">8</text>
<text x="24.7" y="188.3">RC522</text>
</g>
<g font-size="2.5">
<text x="50.4" y="32.8">Vss</text>
<text x="59.8" y="31.3">1</text>
<text x="50.2" y="37.8">Vdd</text>
<text x="59.8" y="36.3">2</text>
<text x="59.8" y="41.3">3</text>
<text x="51.5" y="42.8">Vo</text>
<text x="51.4" y="52.8">RS</text>
<text x="59.8" y="51.3">4</text>
<text x="85.1" y="51.3">4</text>
<text x="92.2" y="52.8">P0</text>
<text x="122.6" y="52.8">INT</text>
<text x="131.5" y="51.3">13</text>
<text x="50.9" y="57.8">RW</text>
<text x="59.8" y="56.3">5</text>
<text x="85.2" y="56.3">5</text>
<text x="92.2" y="57.8">P1</text>
<text x="52.8" y="62.8">E</text>
<text x="59.8" y="61.3">6</text>
<text x="85.2" y="61.3">6</text>
<text x="92.2" y="62.8">P2</text>
<text x="123.1" y="62.8">A0</text>
<text x="131.5" y="61.3">1</text>
<text x="59.8" y="71.2">7</text>
<text x="85.2" y="66.3">7</text>
<text x="85.2" y="71.2">9</text>
<text x="92.2" y="67.8">P3</text>
<text x="123.4" y="67.8">A1</text>
<text x="131.5" y="66.3">2</text>
<text x="131.5" y="71.2">3</text>
<text x="51.5" y="72.8">D0</text>
<text x="51.8" y="77.8">D1</text>
<text x="59.8" y="76.2">8</text>
<text x="84.4" y="76.2">10</text>
<text x="92.2" y="72.8">P4</text>
<text x="92.2" y="77.8">P5</text>
<text x="123.1" y="72.8">A2</text>
<text x="51.5" y="82.7">D2</text>
<text x="59.8" y="81.2">9</text>
<text x="84.7" y="81.2">11</text>
<text x="92.2" y="82.7">P6</text>
<text x="122.2" y="82.7">SCL</text>
<text x="131.5" y="81.2">14</text>
<text x="51.5" y="87.7">D3</text>
<text x="59.8" y="86.2">10</text>
<text x="84.4" y="86.2">12</text>
<text x="92.2" y="87.7">P7</text>
<text x="121.7" y="87.7">SDA</text>
<text x="131.5" y="86.2">15</text>
<text x="51.4" y="92.7">D4</text>
<text x="59.8" y="91.2">11</text>
<text x="51.5" y="97.7">D5</text>
<text x="59.8" y="96.2">12</text>
<text x="59.8" y="101.2">13</text>
<text x="122" y="97.7">Vdd</text>
<text x="131.5" y="96.2">16</text>
<text x="131.5" y="101.2">8</text>
<text x="51.5" y="102.7">D6</text>
<text x="51.5" y="107.7">D7</text>
<text x="59.8" y="106.2">14</text>
<text x="122.2" y="102.7">Vss</text>
<text x="52.5" y="117.7">A</text>
<text x="59.8" y="116.2">15</text>
<text x="52.7" y="122.7">K</text>
<text x="59.8" y="121.2">16</text>
<text x="113.1" y="126.1">2</text>
<text x="121.4" y="127.7">3V3</text>
<text x="169.8" y="127.7">EN</text>
<text x="179.4" y="126.1">3</text>
<text x="112" y="136.1">25</text>
<text x="121.4" y="137.6">IO0</text>
<text x="160.6" y="137.6">SENSOR_VP</text>
<text x="179.4" y="136.1">4</text>
<text x="111.8" y="141.1">24</text>
<text x="121.4" y="142.7">IO2</text>
<text x="160.6" y="142.7">SENSOR_VN</text>
<text x="179.4" y="141.1">5</text>
<text x="112" y="146.1">26</text>
<text x="121.4" y="147.7">IO4</text>
<text x="112" y="151.1">29</text>
<text x="121.4" y="152.6">IO5</text>
<text x="167.1" y="152.6">TXD0</text>
<text x="179.4" y="151.1">35</text>
<text x="112.1" y="156.1">14</text>
<text x="112.3" y="161.1">16</text>
<text x="121.4" y="157.6">IO12</text>
<text x="167.1" y="157.6">RXD0</text>
<text x="179.4" y="156.1">34</text>
<text x="112.3" y="166.1">13</text>
<text x="121.4" y="167.6">IO14</text>
<text x="121.4" y="162.6">IO13</text>
<text x="163.6" y="167.6">SCS/CMD</text>
<text x="179.4" y="166.1">19</text>
<text x="112" y="171.1">23</text>
<text x="121.4" y="172.6">IO15</text>
<text x="164.1" y="172.6">SCL/CLK</text>
<text x="179.4" y="171.1">20</text>
<text x="112" y="176.1">27</text>
<text x="121.4" y="177.6">IO16</text>
<text x="163.6" y="177.6">SDO/SD0</text>
<text x="179.4" y="176.1">21</text>
<text x="112" y="181">28</text>
<text x="121.4" y="182.6">IO17</text>
<text x="164.7" y="182.6">SDI/SD1</text>
<text x="179.4" y="181">22</text>
<text x="112" y="186.1">30</text>
<text x="112.3" y="191.1">31</text>
<text x="121.4" y="187.6">IO18</text>
<text x="179.4" y="191.1">17</text>
<text x="112" y="196">33</text>
<text x="121.4" y="197.6">IO21</text>
<text x="121.4" y="192.6">IO19</text>
<text x="163.1" y="197.6">SWP/SD3</text>
<text x="163.6" y="192.6">SHD/SD2</text>
<text x="179.4" y="196">18</text>
<text x="112" y="201">36</text>
<text x="121.4" y="202.5">IO22</text>
<text x="112" y="206">37</text>
<text x="121.4" y="207.5">IO23</text>
<text x="112.3" y="211">10</text>
<text x="112.6" y="216">11</text>
<text x="121.4" y="212.5">IO25</text>
<text x="112.3" y="221">12</text>
<text x="121.4" y="217.5">IO26</text>
<text x="113.1" y="226">8</text>
<text x="121.4" y="227.5">IO32</text>
<text x="121.4" y="222.5">IO27</text>
<text x="113.1" y="231">9</text>
<text x="121.4" y="232.5">IO33</text>
<text x="113.1" y="236">6</text>
<text x="121.4" y="237.5">IO34</text>
<text x="113.1" y="241">7</text>
<text x="121.4" y="242.5">IO35</text>
<text x="113.4" y="250.9">1</text>
<text x="112.3" y="255.9">15</text>
<text x="121.4" y="257.4">GND</text>
<text x="121.4" y="252.5">GND</text>
<text x="112" y="260.9">38</text>
<text x="121.4" y="262.4">GND</text>
</g>
</svg>
